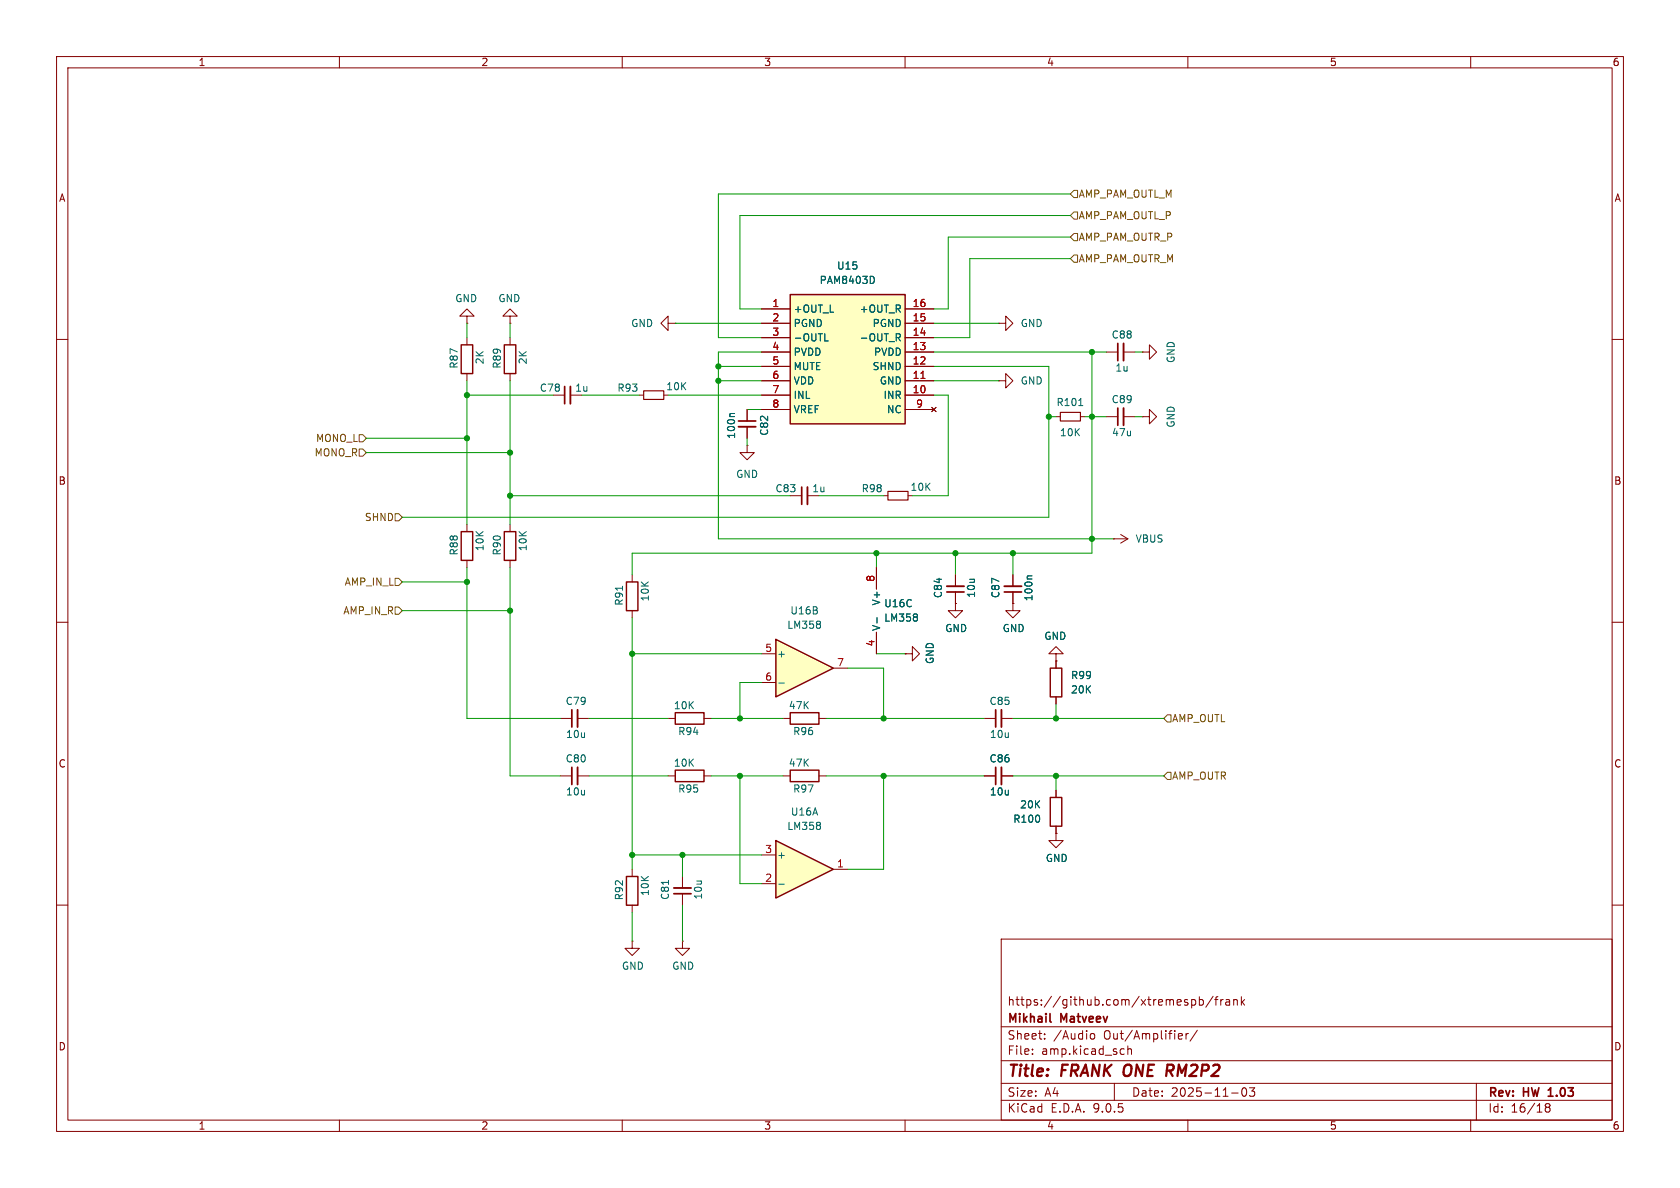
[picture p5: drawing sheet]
<svg xmlns="http://www.w3.org/2000/svg" width="297mm" height="210mm" viewBox="0 0 297 210" stroke-linecap="round" stroke-linejoin="round" font-family="sans-serif">
<g fill="none" stroke="#840000" stroke-width=".18">
<path d="M10 10h277v190h-277zM12 12h273v186h-273zM60 10v2M110 10v2M160 10v2M210 10v2M260 10v2M176.5 57.2h1.3v-1.3l1.3 1.3-1.3 1.2v-1.2M176.5 57.2h.1M10 60h2M132.1 78.7v1.3h1.2l-1.2 1.3-1.3-1.3h1.3M132.1 78.7h.1"/>
<path d="M132.1 72.4v2M132.1 75.4v2.1M195.6 62.2h2M195.6 73.7h2M198.6 62.2h2.1M198.6 73.7h2.1M201.9 73.7h1.3v-1.3l1.3 1.3-1.3 1.2v-1.2M201.9 73.7h.1M201.9 62.2h1.3v-1.2l1.3 1.2-1.3 1.3v-1.3M201.9 62.2h.1M285 60h2M90.2 92.7v1.3"/>
<path d="M90.2 99.1v1.2M10 110h2M111.8 101.6v1.3M111.8 108v1.2M168.9 106.7v1.3h1.3l-1.3 1.2-1.3-1.2h1.3M168.9 106.7h.1M285 110h2M99.1 127h2M99.1 137.2h2M102.1 127h2M102.1 137.2h2M174 127h2"/>
<path d="M174 137.2h2M177 127h2.1M177 137.2h2.1M10 160h2M177 166h108v32h-108zM210.7 176.8l.4-.1 .3 .3v.4l-.2 .2h-.5M212 176.8l.5-.1 .2 .3v.4l-.1 .2h-.6M212 176.2v1.5M214.5 176.1l-1.3 2M214.7 176.7h.6M215.3 176.2l-.3 .2v1.3M215.8 176.7v1"/>
<path d="M216.2 176.7l-.2 .1-.2 .2M216.7 176.8h.6l.1 .9M217.4 177.1h-.5a.29 .29 0 0 0-.2 .3 .29 .29 0 0 0 .2 .3l.5-.1M218.1 176.8l.2-.1 .4 .1v.9M218.1 176.7v1M219.5 176.2v1.5M219.6 177.1l.4 .6M220 176.7l-.5 .6M285 160h2M60 198v2M110 198v2M160 198v2"/>
<path d="M177 194.5h108M177 191.5h108M177 187.5h108M177 181.5h108M182.5 186.3v.1M182.5 185.5v.1M184.7 183.6v.1M184.7 182.8v.1M192.7 183l.3-.3 .4 .1 .1 .2v.4l-.1 .2-.4 .1-.3-.3M197 191.5v3M198.6 185.4l.1 .1M198.7 186.3l-.1 .1"/>
<path d="M199.4 184.9v1.5M199.4 185.5l.2-.1 .4 .1v.9M208.5 182.7l.5 .1v.3l-.7 .1M209 183.6l-.5 .1M209.7 182.7v1M210 198v2M210.1 182.7l-.3 .1-.1 .2M211.7 182.1l-1.3 2M217.7 193.2h1.2M219.7 192.4l.2-.1a.81 .81 0 0 1 .6 .6 .81 .81 0 0 1-.3 .8l-.2 .1a.81 .81 0 0 1-.3-1.4zM220.9 192.3h.9l-.5 .6 .4 .1v.7l-.2 .1h-.4l-.2-.1M260 198v2"/>
<path d="M261 191.5v6.5M273.5 195.7l-.3-.2 .3-.4 .4 .1 .1 .2-.3 .3M273.5 195.7l-.3 .3v.5l.3 .1 .4-.1 .1-.2v-.4l-.3-.2M273.5 195.7h.2"/>
</g>
<path d="M130.6 74.4h3M197.6 60.7v3.1M197.6 72.1v3.1M101.1 125.5v3M101.1 135.6v3.1M176 125.5v3M176 135.6v3.1M185.6 180.5l.2 .2M273.7 193.8h.9M273.8 192.6l-.1 .1" fill="none" stroke="#840000" stroke-width=".3"/>
<path d="M206.4 188.2h.8M206.8 189.3l.5 .9M207.2 189.2l-.9 .1" fill="none" stroke="#840000" stroke-width=".4"/>
<path d="M89.2 94h2v5.1h-2zM110.7 102.9h2.1v5.1h-2.1z" fill="none" stroke="#840000" stroke-width=".25"/>
<path d="M130.6 75.4h3M198.6 60.7v3.1M198.6 72.1v3.1M102.1 125.5v3M102.1 135.6v3.1M177 125.5v3M177 135.6v3.1" fill="none" stroke="#840000" stroke-width=".33"/>
<path d="M129.9 73.1h-.7l-.2 .2M110.1 103.6v.8" fill="none" stroke="#006464" stroke-width=".18"/>
<path d="M139.7 52.1h20.3v22.8h-20.3z" fill="#ffffc2"/>
<path d="M139.7 52.1h20.3v22.8h-20.3zM81.5 61h2.1v5h-2.1zM185.7 118.1h2v5.1h-2zM119.4 126h5.1v2h-5.1zM139.7 126h5.1v2h-5.1z" fill="none" stroke="#840000" stroke-width=".25"/>
<g fill="none" stroke="#840000" stroke-width=".18">
<path d="M82.5 55.9h1.3l-1.3-1.3-1.2 1.3h1.2v1.3M82.5 57.2h.1M82.5 59.7v1.3M118.1 57.2v-1.3l-1.3 1.3 1.3 1.2v-1.2h1.3M119.4 57.2h.1M134.6 54.6h5.1M134.6 57.2h5.1M134.6 59.7h5.1M160 54.6h5.1M160 57.2h5.1M160 59.7h5.1M82.5 66v1.3"/>
<path d="M113 69.9h.8M117.3 69.9h.8M134.6 62.2h5.1M134.6 64.8h5.1M134.6 67.3h5.1M134.6 69.9h5.1M134.6 72.4h5.1M160 62.2h5.1M160 64.8h5.1M160 67.3h5.1M160 69.9h5.1M160 72.4h5.1"/>
<path d="M164.7 72l.8 .8M165.5 72l-.8 .8M176.5 67.3h1.3v-1.3l1.3 1.3-1.3 1.3v-1.3M176.5 67.3h.1M186.7 73.7h.8M191 73.7h.8M139.7 87.6h2M142.7 87.6h2.1M156.2 87.6h.8M160.5 87.6h.8M196.8 95.3h.1M196.8 95.3h2.6"/>
<path d="M198.1 94.5l1.3 .8M199.4 95.3l-1.3 .7M154.9 100.3v3.8M154.9 111.8v3.8M160 115.6h1.3v-1.3l1.3 1.3-1.3 1.2v-1.2M160 115.6h.1M179.1 106.7v1.3h1.2l-1.2 1.2-1.3-1.2h1.3M179.1 106.7h.1M179.1 101.6v2M179.1 104.6v2.1M186.7 115.6h1.3l-1.3-1.3-1.3 1.3h1.3v1.2M186.7 116.8h.1"/>
<path d="M186.7 116.8v1.3M118.1 127h1.3M124.5 127h1.2M138.4 127h1.3M144.8 127h1.2M186.7 123.2v1.3"/>
</g>
<path d="M154.3 48.9l.3 .5-.3 .6M158.7 59.7l.5 .6M158.9 59l.3 .2-.1 .3-.2 .2M145.8 60.3h.6M190.7 71.7h.7M155 109.2v.9M162.1 108.7v.3M162.1 109.2v.5M182.4 101.8h-.6l-.2 .2" fill="none" stroke="#006464" stroke-width=".18"/>
<path d="M162.8 66.9h.7" fill="none" stroke="#a90000" stroke-width=".18"/>
<path d="M113.8 69.1h3.5v1.5h-3.5zM187.5 72.9h3.5v1.5h-3.5zM157 86.9h3.5v1.5h-3.5z" fill="none" stroke="#840000" stroke-width=".2"/>
<path d="M141.7 86.1v3.1M177.5 104.6h3.1" fill="none" stroke="#840000" stroke-width=".3"/>
<path d="M142.7 86.1v3.1M177.5 103.6h3.1" fill="none" stroke="#840000" stroke-width=".33"/>
<path d="M137.2 113l10.1 5.1-10.1 5.1z" fill="#ffffc2"/>
<path d="M89.2 61h2v5h-2zM137.2 113l10.1 5.1-10.1 5.1zM119.4 136.1h5.1v2.1h-5.1zM110.7 154.9h2.1v5.1h-2.1zM185.7 141h2v5.1h-2z" fill="none" stroke="#840000" stroke-width=".25"/>
<g fill="none" stroke="#840000" stroke-width=".18">
<path d="M90.2 55.9h1.2l-1.2-1.3-1.3 1.3h1.3v1.3M90.2 57.2h.1M90.2 59.7v1.3M90.2 66v1.3M97.8 69.9h2M100.8 69.9h2.1M134.6 115.6h2.6M147.3 118.1h2.6M118.1 137.2h1.3M124.5 137.2h1.2M134.6 120.7h2.6M186.7 139.7v1.3"/>
<path d="M111.8 153.7v1.2M120.6 154.9v2.1M120.6 158v2M186.7 147.3v1.3h1.3l-1.3 1.3-1.3-1.3h1.3M186.7 147.3h.1M186.7 146.1v1.2M111.8 166.4v1.2h1.2l-1.2 1.3-1.3-1.3h1.3M111.8 166.4h.1M111.8 160v1.3M120.6 166.4v1.2h1.3l-1.3 1.3-1.2-1.3h1.2M120.6 166.4h.1"/>
</g>
<path d="M145 109.9v.3M145 110.5v.4M137.7 120.7h1M118.2 155.6v.7" fill="none" stroke="#006464" stroke-width=".18"/>
<path d="M99.8 68.3v3.1M119.1 158h3.1" fill="none" stroke="#840000" stroke-width=".3"/>
<path d="M100.8 68.3v3.1M119.1 157h3.1" fill="none" stroke="#840000" stroke-width=".33"/>
<path d="M137.2 148.6l10.1 5.1-10.1 5.1z" fill="#ffffc2"/>
<path d="M81.5 94h2.1v5.1h-2.1zM139.7 136.1h5.1v2.1h-5.1zM137.2 148.6l10.1 5.1-10.1 5.1z" fill="none" stroke="#840000" stroke-width=".25"/>
<g fill="none" stroke="#840000" stroke-width=".18">
<path d="M134.6 54.6h5.1M134.6 57.2h5.1M134.6 59.7h5.1M160 54.6h5.1M160 57.2h5.1M160 59.7h5.1M132.1 72.4v2M132.1 75.4v2.1M134.6 62.2h5.1M134.6 64.8h5.1M134.6 67.3h5.1M134.6 69.9h5.1"/>
<path d="M134.6 72.4h5.1M160 62.2h5.1M160 64.8h5.1M160 67.3h5.1M160 69.9h5.1M160 72.4h5.1M164.7 72l.8 .8M165.5 72l-.8 .8M82.5 92.7v1.3M82.5 99.1v1.2M154.9 100.3v3.8M154.9 111.8v3.8"/>
<path d="M160 115.6h.1M168.9 106.7h.1M168.9 101.6v2M168.9 104.6v2.1M179.1 106.7h.1M179.1 101.6v2M179.1 104.6v2.1M186.7 116.8h.1M186.7 116.8v1.3M138.4 137.2h1.3M144.8 137.2h1.2M174 137.2h2"/>
<path d="M177 137.2h2.1M186.7 123.2v1.3M186.7 139.7v1.3M134.6 151.1h2.6M134.6 156.2h2.6M147.3 153.7h2.6M186.7 147.3h.1M186.7 146.1v1.2"/>
</g>
<path d="M154.3 48.9l.3 .5-.3 .6M158.7 59.7l.5 .6M158.9 59l.3 .2-.1 .3-.2 .2M129.9 73.1h-.7l-.2 .2M145.8 60.3h.6M155 109.2v.9M162.1 108.7v.3M162.1 109.2v.5M182.4 101.8h-.6l-.2 .2M137.7 156.3h1M145 145.5v.3M145 146v.5" fill="none" stroke="#006464" stroke-width=".18"/>
<path d="M167.4 104.6h3" fill="none" stroke="#840000" stroke-width=".3"/>
<path d="M167.4 103.6h3" fill="none" stroke="#840000" stroke-width=".33"/>
<path d="M189.2 38.1l.7-.6h.6v1.2h-.6zM189.9 33.7h.6v1.2h-.6l-.7-.6zM189.2 41.9l.7-.6h.6v1.2h-.6zM189.2 45.7l.7-.6h.6v1.3h-.6zM63.5 76.8h.6l.7 .7-.7 .6h-.6zM63.5 79.4h.6l.7 .6-.7 .6h-.6zM69.8 90.8h.7l.6 .6-.6 .7h-.7zM69.8 107.3h.7l.6 .7-.6 .6h-.7zM69.8 102.2h.7l.6 .7-.6 .6h-.7zM206.4 136.5h.6v1.3h-.6l-.7-.6zM206.4 126.4h.6v1.2h-.6l-.7-.6z" fill="none" stroke="#725600" stroke-width=".18"/>
<g fill="none" stroke="#009600" stroke-width=".18">
<path d="M189.2 38.1h-58.4v16.5h3.8M189.2 34.3h-62.2v25.4h7.6M82.5 57.2v2.5M90.2 57.2v2.5M119.4 57.2h15.2M165.1 57.2h11.4M189.2 41.9h-21.6v12.7h-2.5M189.2 45.7h-17.8v14h-6.3M64.8 77.5h17.7M82.5 67.3v25.4M82.5 69.9h15.3M90.2 67.3v25.4"/>
<path d="M102.9 69.9h10.1M118.1 69.9h16.5M127 67.3h7.6M127 64.8h7.6M132.1 77.5v1.2M132.1 72.4h2.5M134.6 62.2h-7.6v33.1h69.8M165.1 64.8h20.3v26.6h-114.3M165.1 69.9h2.5v17.7h-6.3M165.1 67.3h11.4M165.1 62.2h30.5M185.4 73.7h1.3"/>
<path d="M191.8 73.7h3.8M193 62.2v35.6h-81.2v3.8M200.7 73.7h1.2M200.7 62.2h1.2M64.8 80h25.4M90.2 87.6h49.5M144.8 87.6h11.4M154.9 97.8v2.5M168.9 97.8v3.8M179.1 97.8v3.8M71.1 102.9h11.4M71.1 108h19.1"/>
<path d="M82.5 100.3v26.7h16.6M90.2 100.3v36.9h8.9M111.8 115.6h22.8M111.8 109.2v44.5M149.9 118.1h6.3v8.9M154.9 115.6h5.1M104.1 137.2h14M104.1 127h14M125.7 137.2h12.7M125.7 127h12.7M130.8 137.2v19h3.8M134.6 120.7h-3.8v6.3"/>
<path d="M146 137.2h28M146 127h28M156.2 137.2v16.5h-6.3M179.1 137.2h26.6M179.1 127h26.6M186.7 124.5v2.5M186.7 137.2v2.5M111.8 151.1h22.8M120.6 151.1v3.8M111.8 161.3v5.1M120.6 160v6.4"/>
</g>
<path d="M162.8 66.9h.7" fill="none" stroke="#a90000" stroke-width=".18"/>
<g fill="#009600" stroke="#009600" stroke-width=".18">
<circle cx="185.4" cy="73.7" r=".46"/>
<circle cx="193" cy="95.3" r=".46"/>
<circle cx="193" cy="73.7" r=".46"/>
<circle cx="130.8" cy="137.2" r=".46"/>
<circle cx="111.8" cy="115.6" r=".46"/>
<circle cx="130.8" cy="127" r=".46"/>
<circle cx="156.2" cy="137.2" r=".46"/>
<circle cx="168.9" cy="97.8" r=".46"/>
<circle cx="154.9" cy="97.8" r=".46"/>
<circle cx="186.7" cy="127" r=".46"/>
<circle cx="179.1" cy="97.8" r=".46"/>
<circle cx="156.2" cy="127" r=".46"/>
<circle cx="186.7" cy="137.2" r=".46"/>
<circle cx="90.2" cy="87.6" r=".46"/>
<circle cx="82.5" cy="77.5" r=".46"/>
<circle cx="90.2" cy="80" r=".46"/>
<circle cx="82.5" cy="69.9" r=".46"/>
<circle cx="127" cy="64.8" r=".46"/>
<circle cx="127" cy="67.3" r=".46"/>
<circle cx="193" cy="62.2" r=".46"/>
<circle cx="111.8" cy="151.1" r=".46"/>
<circle cx="120.6" cy="151.1" r=".46"/>
<circle cx="90.2" cy="108" r=".46"/>
<circle cx="82.5" cy="102.9" r=".46"/>
</g>
<g font-size="2.8" fill="#840000">
<text x="178" y="190.9">Title:</text>
<text x="187.7" y="190.9">FRANK ONE</text>
<text x="207.8" y="190.9">RM2P2</text>
</g>
<g font-size="2.1" fill="#840000">
<text x="178" y="178">https://github.com/xtremespb/frank</text>
<text x="178" y="184">Sheet:</text>
<text x="178" y="181.2">Mikhail</text>
<text x="186.2" y="184">/Audio</text>
<text x="187.6" y="181.2">Matveev</text>
<text x="195.2" y="184">Out/Amplifier/</text>
<text x="178" y="186.7">File:</text>
<text x="184.1" y="186.7">amp.kicad_sch</text>
<text x="178" y="196.9">KiCad</text>
<text x="178" y="194.1">Size:</text>
<text x="184.7" y="194.1">A4</text>
<text x="185.7" y="196.9">E.D.A.</text>
<text x="193.3" y="196.9">9.0.5</text>
<text x="200" y="194.1">Date:</text>
<text x="207" y="194.1">2025-11-03</text>
<text x="263" y="194.3">Rev:</text>
<text x="263" y="196.9">Id:</text>
<text x="267.1" y="196.9">16/18</text>
<text x="269.4" y="194.3">HW</text>
<text x="274.4" y="194.3">1.03</text>
</g>
<g font-size="1.8" fill="#840000">
<text x="35" y="11.9">1</text>
<text x="85" y="11.9">2</text>
<text x="135" y="11.9">3</text>
<text x="185" y="11.9">4</text>
<text x="235" y="11.9">5</text>
<text x="285" y="11.9">6</text>
<text x="10.3" y="35.9">A</text>
<text x="285.3" y="35.9">A</text>
<text x="10.3" y="85.9">B</text>
<text x="285.3" y="85.9">B</text>
<text x="10.3" y="135.9">C</text>
<text x="285.3" y="135.9">C</text>
<text x="10.3" y="185.9">D</text>
<text x="285.3" y="185.9">D</text>
<text x="35" y="199.9">1</text>
<text x="85" y="199.9">2</text>
<text x="135" y="199.9">3</text>
<text x="185" y="199.9">4</text>
<text x="235" y="199.9">5</text>
<text x="285" y="199.9">6</text>
</g>
<g font-size="1.8" fill="#725600">
<text x="190.6" y="35.2">AMP_PAM_OUTL_M</text>
<text x="190.6" y="39">AMP_PAM_OUTL_P</text>
<text x="190.6" y="42.8">AMP_PAM_OUTR_P</text>
<text x="190.6" y="46.6">AMP_PAM_OUTR_M</text>
<text x="55.5" y="80.9">MONO_R</text>
<text x="55.8" y="78.3">MONO_L</text>
<text x="64.4" y="92.3">SHND</text>
<text x="60.8" y="103.7">AMP_IN_L</text>
<text x="60.6" y="108.8">AMP_IN_R</text>
<text x="207.1" y="127.9">AMP_OUTL</text>
<text x="207.1" y="138">AMP_OUTR</text>
</g>
<g font-size="1.8" fill="#006464">
<text x="147.9" y="47.9">U15</text>
<text x="80.4" y="53.6">GND</text>
<text x="88" y="53.6">GND</text>
<text x="144.8" y="50.4">PAM8403D</text>
<text x="111.5" y="58">GND</text>
<text x="140.2" y="55.5">+OUT_L</text>
<text x="140.2" y="58">PGND</text>
<text x="151.9" y="55.5">+OUT_R</text>
<text x="154.2" y="58">PGND</text>
<text x="180.3" y="58">GND</text>
<text x="81.1" y="65.3" transform="rotate(-90 81.1 65.3)">R87</text>
<text x="85.7" y="64.5" transform="rotate(-90 85.7 64.5)">2K</text>
<text x="88.7" y="65.3" transform="rotate(-90 88.7 65.3)">R89</text>
<text x="93.3" y="64.5" transform="rotate(-90 93.3 64.5)">2K</text>
<text x="140.2" y="60.6">-OUTL</text>
<text x="140.2" y="63.1">PVDD</text>
<text x="140.2" y="65.6">MUTE</text>
<text x="151.9" y="60.6">-OUT_R</text>
<text x="154.2" y="65.6">SHND</text>
<text x="154.4" y="63.1">PVDD</text>
<text x="196.4" y="60">C88</text>
<text x="197.1" y="65.9">1u</text>
<text x="207.9" y="64.3" transform="rotate(-90 207.9 64.3)">GND</text>
<text x="95.3" y="69.4">C78</text>
<text x="101.6" y="69.4">1u</text>
<text x="109.1" y="69.4">R93</text>
<text x="117.7" y="69.2">10K</text>
<text x="140.2" y="68.2">VDD</text>
<text x="140.2" y="70.7">INL</text>
<text x="155.4" y="68.2">GND</text>
<text x="156.1" y="70.7">INR</text>
<text x="180.3" y="68.2">GND</text>
<text x="186.7" y="72">R101</text>
<text x="196.4" y="71.5">C89</text>
<text x="130.1" y="77.7" transform="rotate(-90 130.1 77.7)">100n</text>
<text x="136" y="77.1" transform="rotate(-90 136 77.1)">C82</text>
<text x="140.2" y="73.3">VREF</text>
<text x="156.7" y="73.3">NC</text>
<text x="187.3" y="77.3">10K</text>
<text x="196.5" y="77.3">47u</text>
<text x="207.9" y="75.7" transform="rotate(-90 207.9 75.7)">GND</text>
<text x="130" y="84.7">GND</text>
<text x="137" y="87.2">C83</text>
<text x="143.5" y="87.2">1u</text>
<text x="152.2" y="87.2">R98</text>
<text x="160.9" y="87">10K</text>
<text x="81.1" y="98.3" transform="rotate(-90 81.1 98.3)">R88</text>
<text x="85.7" y="97.5" transform="rotate(-90 85.7 97.5)">10K</text>
<text x="88.7" y="98.3" transform="rotate(-90 88.7 98.3)">R90</text>
<text x="93.3" y="97.5" transform="rotate(-90 93.3 97.5)">10K</text>
<text x="200.7" y="96.1">VBUS</text>
<text x="110.3" y="107.2" transform="rotate(-90 110.3 107.2)">R91</text>
<text x="114.9" y="106.4" transform="rotate(-90 114.9 106.4)">10K</text>
<text x="155.8" y="107.1" transform="rotate(-90 155.8 107.1)">V+</text>
<text x="156.2" y="107.5">U16C</text>
<text x="166.7" y="105.8" transform="rotate(-90 166.7 105.8)">C84</text>
<text x="172.6" y="105.8" transform="rotate(-90 172.6 105.8)">10u</text>
<text x="176.9" y="105.8" transform="rotate(-90 176.9 105.8)">C87</text>
<text x="182.7" y="106.4" transform="rotate(-90 182.7 106.4)">100n</text>
<text x="139.1" y="111.4">LM358</text>
<text x="139.6" y="108.8">U16B</text>
<text x="155.8" y="111.6" transform="rotate(-90 155.8 111.6)">V-</text>
<text x="156.2" y="110.1">LM358</text>
<text x="167" y="111.9">GND</text>
<text x="177.2" y="111.9">GND</text>
<text x="184.5" y="113.3">GND</text>
<text x="137.3" y="116.4">+</text>
<text x="165.3" y="117.5" transform="rotate(-90 165.3 117.5)">GND</text>
<text x="99.9" y="124.8">C79</text>
<text x="119" y="125.6">10K</text>
<text x="139.4" y="125.6">47K</text>
<text x="174.8" y="124.8">C85</text>
<text x="189.2" y="120.2">R99</text>
<text x="189.2" y="122.8">20K</text>
<text x="100" y="130.7">10u</text>
<text x="119.8" y="130.1">R94</text>
<text x="140.1" y="130.1">R96</text>
<text x="174.9" y="130.7">10u</text>
<text x="99.9" y="135">C80</text>
<text x="119" y="135.7">10K</text>
<text x="139.4" y="135.7">47K</text>
<text x="174.8" y="135">C86</text>
<text x="100" y="140.8">10u</text>
<text x="119.8" y="140.3">R95</text>
<text x="140.1" y="140.3">R97</text>
<text x="174.9" y="140.8">10u</text>
<text x="180.2" y="143.1">20K</text>
<text x="139.1" y="146.9">LM358</text>
<text x="139.7" y="144.4">U16A</text>
<text x="179" y="145.6">R100</text>
<text x="137.3" y="152">+</text>
<text x="184.8" y="152.6">GND</text>
<text x="110.3" y="159.2" transform="rotate(-90 110.3 159.2)">R92</text>
<text x="114.9" y="158.5" transform="rotate(-90 114.9 158.5)">10K</text>
<text x="118.5" y="159.2" transform="rotate(-90 118.5 159.2)">C81</text>
<text x="124.3" y="159.1" transform="rotate(-90 124.3 159.1)">10u</text>
<text x="109.9" y="171.6">GND</text>
<text x="118.7" y="171.6">GND</text>
</g>
<g font-size="1.8" fill="#a90000">
<text x="136.5" y="54.4">1</text>
<text x="136.5" y="56.9">2</text>
<text x="136.5" y="59.4">3</text>
<text x="161.2" y="54.4">16</text>
<text x="161.2" y="56.9">15</text>
<text x="161.2" y="59.4">14</text>
<text x="136.5" y="62">4</text>
<text x="136.5" y="64.5">5</text>
<text x="161.2" y="62">13</text>
<text x="161.2" y="64.5">12</text>
<text x="136.5" y="67.1">6</text>
<text x="136.5" y="69.6">7</text>
<text x="161.2" y="67.1">11</text>
<text x="161.2" y="69.6">10</text>
<text x="136.5" y="72.1">8</text>
<text x="161.9" y="72.1">9</text>
<text x="154.7" y="102.9" transform="rotate(-90 154.7 102.9)">8</text>
<text x="135.2" y="115.3">5</text>
<text x="147.9" y="117.9">7</text>
<text x="154.7" y="114.4" transform="rotate(-90 154.7 114.4)">4</text>
<text x="135.2" y="120.4">6</text>
<text x="135.2" y="150.9">3</text>
<text x="135.2" y="156">2</text>
<text x="147.9" y="153.4">1</text>
</g>
</svg>
